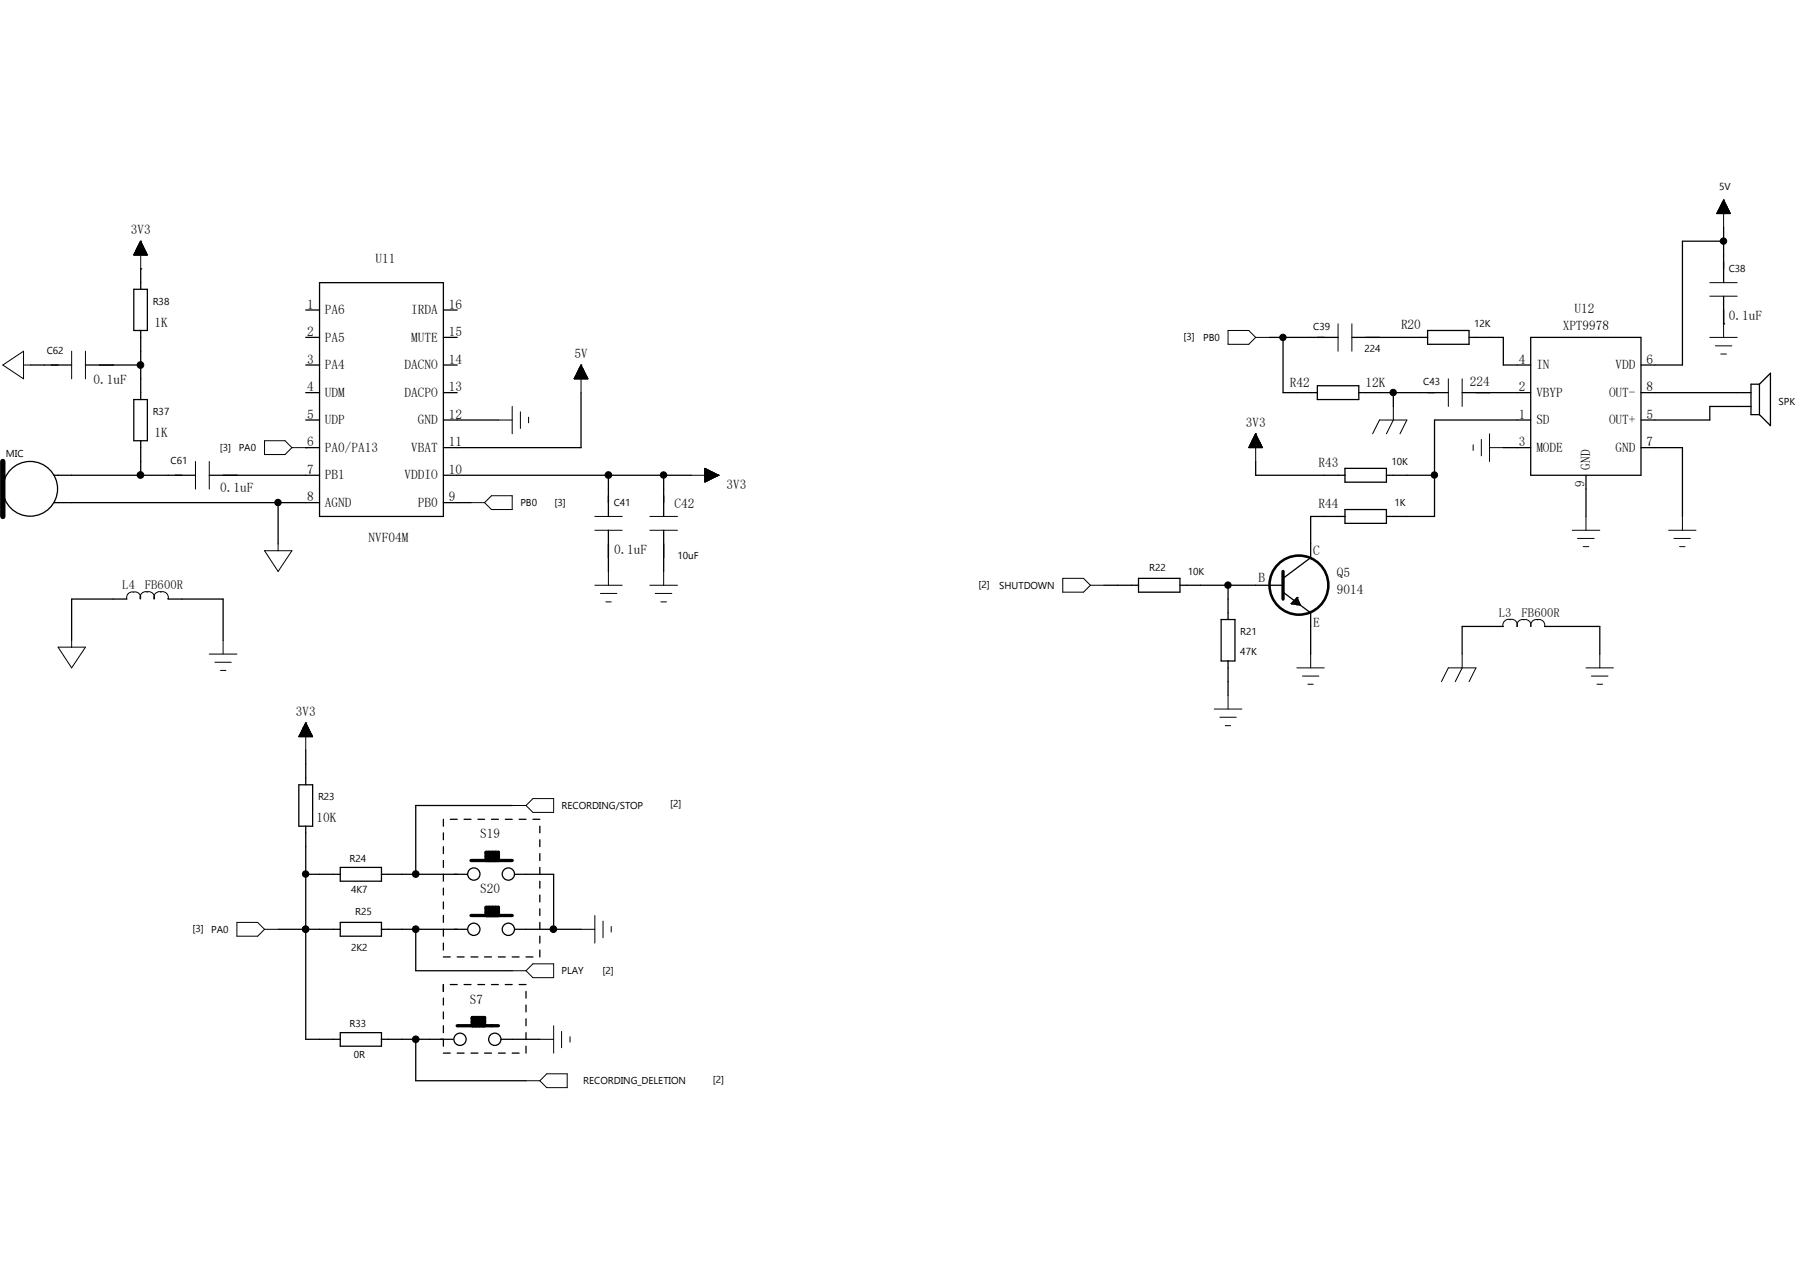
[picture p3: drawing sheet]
<svg xmlns="http://www.w3.org/2000/svg" width="297mm" height="210mm" viewBox="0 0 297 210" stroke-linecap="round" stroke-linejoin="round" font-family="sans-serif">
<g fill="none" stroke="#000" stroke-width=".21">
<path d="M285.2 39.9h-6.8v20.5h-6.9M285.2 37.6v9.2M22.1 47.9h2.3v6.8h-2.3zM23.3 44.5h.1M23.3 44.5v3.4M23.3 54.7v11.4M50.6 51.3h2.3M50.6 55.8h2.3M52.9 46.8h20.5v38.7h-20.5zM73.4 51.3h2.2M73.4 55.8h2.2M210.1 55.8h11.3"/>
<path d="M212.3 55.8v9.2h5.7M223.7 55.8h12.5M236.2 54.7h6.9v2.3h-6.9zM243.1 55.8h5.7v4.6h4.5M253.3 55.8h18.2v22.9h-18.2zM285.2 53.6h.1M285.2 49v4.6M5 60.4h6.9M8.9 78.7h23.4M14.1 60.4h9.2M22.1 66.1h2.3v6.8h-2.3zM23.3 72.9v5.8"/>
<path d="M34.6 78.7h18.3M50.6 74.1h.1M50.6 60.4h2.3M50.6 65h2.3M50.6 69.5h2.3M50.6 74.1h2.3M73.4 60.4h2.2M73.4 65h2.2M73.4 69.5h9.1M73.4 78.7h40.9M96.1 65v9.1h-22.7M100.7 78.7v6.8"/>
<path d="M109.8 78.7v6.8M207.8 76.4v2.3h14.7M218 63.8h6.8v2.3h-6.8zM222.5 77.5h6.9v2.3h-6.9zM224.8 65h14.8M229.4 78.7h8M230.5 65v2.3M241.9 65h11.4M248.8 74.1h4.5M253.3 69.5h-15.9v16h-8M262.4 78.7v6.8M271.5 65h18.2"/>
<path d="M271.5 74.1h6.9v11.4M289.7 67.3h-6.8v2.2h-11.4M291.1 63.6h-1.4v5h1.4M291.1 63.6v5M291.1 63.6l1.8-1.8v8.6l-1.8-1.8M8.9 83.2h44M21 99.1h-9.1v6.9M27.8 99.1h9.1v6.9M46 83.2v6.8M73.4 83.2h4.5M100.7 87.8v6.8M109.8 87.8v6.8"/>
<path d="M182.7 96.9h5.7M188.4 95.7h6.8v2.3h-6.8zM195.2 96.9h17.1M203.2 96.9v5.6M212.3 98l4.6 3.4v6.8M213.7 99.9h.1M213.7 99.8h1.3M213.9 99.7v.2M214 99.6h.9M214.1 99.4v.6M214.2 99.4h.6M214.4 99.2v.8"/>
<path d="M214.4 99.1h.3M214.6 99v1.1M214.6 98.9h.1M214.6 98.9l-.9 1M214.6 98.9l.5 1.2-1.4-.2M214.8 99.3v.8M215.1 99.9v.2M222.5 85.5h-5.6v6.8l-4.6 3.4M222.5 84.3h6.9v2.3h-6.9zM202.1 102.5h2.2v6.9h-2.2zM203.2 109.4v5.7M214.5 100h.6"/>
<path d="M248.8 103.7h-6.9v4.5M255.6 103.7h9.1v4.5M49.4 129.9h2.3v6.8h-2.3zM50.6 124.2v5.7M50.6 136.7v35.3h5.7M73.4 135.6v1.1M73.4 137.8v1.2M74.5 135.6h1.1M76.8 135.6h1.1M79.1 135.6h1.1M81.3 135.6h1.2M83.6 135.6h1.2"/>
<path d="M84.8 133.3h-16v11.4M85.9 135.6h1.1M88.2 135.6h1.1M89.3 136.7v1.1M89.3 139v1.1M46 153.8h10.3M50.6 153.8h.1M50.6 144.7h5.7M56.3 143.6h6.8v2.2h-6.8zM56.3 152.7h6.8v2.2h-6.8zM63.1 144.7h14.2M63.1 153.8h14.2"/>
<path d="M68.8 153.8v6.9h16M73.4 140.1v1.2M73.4 142.4v1.2M73.4 144.7v1.1M73.4 147v1.1M73.4 149.3v1.1M73.4 151.5v1.2M73.4 153.8v1.1M73.4 156.1v1.1M73.4 158.4h1.1M75.6 158.4h1.2M77.9 158.4h1.2"/>
<path d="M80.2 158.4h1.1M82.5 158.4h1.1M84.8 158.4h1.1M85.2 144.7h6.4v9.1M85.2 153.8h10.9M87 158.4h1.2M89.3 141.3v1.1M89.3 143.6v1.1M89.3 145.8v1.2M89.3 148.1v1.2M89.3 150.4v1.1M89.3 152.7v1.1"/>
<path d="M89.3 154.9v1.2M89.3 157.2v1.2M56.3 170.9h6.8v2.2h-6.8zM63.1 172h11.9M68.8 172v6.9h18.2M73.4 162.9v1.2M73.4 165.2v1.1M73.4 167.5v1.1M73.4 169.8v1.1M73.4 172v1.1M73.4 174.3h1.1M74.5 162.9h1.1"/>
<path d="M75.6 174.3h1.2M76.8 162.9h1.1M77.9 174.3h1.2M79.1 162.9h1.1M80.2 174.3h1.1M81.3 162.9h1.2M82.5 174.3h1.1M82.9 172h6.4M83.6 162.9h1.2M84.8 174.3h1.1M85.9 162.9h1.1M87 164.1v1.1"/>
<path d="M87 166.3v1.2M87 168.6v1.2M87 170.9v1.1M87 173.1v1.2"/>
<circle cx="5" cy="80.9" r="4.5"/>
<circle cx="78.4" cy="144.7" r="1.02"/>
<circle cx="78.4" cy="153.8" r="1.02"/>
<circle cx="84.1" cy="153.8" r="1.02"/>
<circle cx="84.1" cy="144.7" r="1.02"/>
<circle cx="76.1" cy="172" r="1.02"/>
<circle cx="81.9" cy="172" r="1.02"/>
</g>
<path d="M.5 76.4v9.1" fill="none" stroke="#000" stroke-width=".89"/>
<g fill="none" stroke="#000" stroke-width=".17">
<path d="M23.3 39.9h.1M23.3 39.9v4.6M23.3 39.9l1.1 2.3h-2.3zM284.1 35.3h2.2M284.1 35.2h2.2M284.2 35.3v-.2h2v.2M284.2 35h1.9M284.3 35.3v-.4h1.8v.4M284.4 34.8h1.6M284.4 35.3v-.6h1.6v.6M284.4 34.6h1.6M284.5 35.3v-.8h1.4v.8"/>
<path d="M284.5 34.5h1.4M284.6 35.3v-.9h1.2v.9M284.6 34.2h1.2M284.7 34.1h1M284.8 33.9h.8M284.9 33.7h.6M285 33.5h.4M285 33.4h.3M285.2 33.2h.1M285.2 33.1h.1M285.2 33.1v4.5M285.2 33.1l1.1 2.2"/>
<path d="M285.2 33.1l-1.1 2.2h2.2M285.3 33.3h-.2v2M285.3 33.2v2.1M285.4 33.4h-.4v1.9M285.4 33.4v1.9M285.5 33.6h-.6v1.7M285.5 33.6v1.7M285.5 33.8h-.7v1.5M285.5 33.7v1.6M285.7 34h-1v1.3M285.7 34v1.3M285.7 34.2h-1.1v1.1"/>
<path d="M285.7 34.1v1.2M11.9 58.1v4.6M14.1 58.1v4.6M22.2 42.1h2.1v.1M22.2 42h2.1M22.2 42.1v.1M22.3 41.9h2v.3M22.3 41.9v.3M22.3 41.8h1.9M22.4 41.7h1.8v.5M22.4 41.7v.5M22.4 41.7h1.7"/>
<path d="M22.4 41.6h1.7v.6M22.4 41.5v.7M22.5 41.5h1.5M22.5 41.4h1.5v.8M22.5 41.3v.9M22.6 41.3h1.3M22.6 41.2h1.3v1M22.6 41.1v1.1M22.6 41.1h1.2M22.7 41h1.1v1.2M22.7 40.9v1.3M22.8 40.9h.9"/>
<path d="M22.8 40.8h.9v1.4M22.9 40.6h.7v1.6M22.9 40.6v1.6M22.9 40.6h.7M23 40.5h.5v1.7M23 40.3v1.9M23 40.3h.5M23.1 40.3h.4v1.9M23.1 40.2v2M23.1 40.2h.3M23.2 40.1h.1v2.1M23.2 40v2.2"/>
<path d="M23.2 40h.1M23.7 40.7h-.9v1.5M203.2 54.7h3.4l1.2 1.1-1.2 1.2h-3.4zM207.8 55.8h2.3M221.4 53.6v4.5M223.7 53.6v4.5M282.9 46.8h4.5M282.9 49h4.5M282.9 55.8h4.5M283.8 57.2h2.8M284.7 58.6h1M285.2 53.6v2.2"/>
<path d="M.5 60.4l3.4-2.3v4.6zM3.9 60.4h1.1M32.3 76.4v4.5M34.6 76.4v4.5M43.8 72.9h3.4l1.1 1.2-1.1 1.1h-3.4zM48.3 74.1h2.3M82.5 69.5h2.3M84.8 67.3v4.5M86.1 68.2v2.7M87.5 69v1M95 62.6h2.2v.1M95 62.6v.1"/>
<path d="M95.1 62.5h2.1M95.2 62.7v-.3h1.9v.3M95.2 62.3h1.9M95.2 62.2h1.9v.5M95.2 62.2v.5M95.3 62.1h1.7M95.3 62.1h1.6v.6M95.3 62v.7M95.4 62h1.5M95.4 61.9h1.5v.8M95.4 61.8v.9M95.5 61.8h1.3"/>
<path d="M95.5 61.7h1.3v1M95.5 61.6v1.1M95.5 61.6h1.2M95.6 61.5h1.1v1.2M95.6 61.4v1.3M95.6 61.4h1M95.7 61.3h.9v1.4M95.7 61.3v1.4M95.7 61.3h.9M95.8 61.1h.7v1.6M95.8 61h.6v1.7M95.8 60.9v1.8"/>
<path d="M95.9 60.9h.5M96 60.8h.3v1.9M96 60.7v2M96 60.7h.3M96.1 60.6h.1v2.1M96.1 60.5v2.2M96.1 60.5h.1M96.1 60.4h.1M96.1 60.4v4.6M96.1 60.4l1.2 2.3h-2.3zM96.5 61h-.7v1.7M114.3 78.7h4.6"/>
<path d="M116.6 77.5l2.3 1.2-2.3 1.1zM116.6 77.6h.2v2.1h-.2M116.6 79.6h.4M116.6 79.5h.5M116.6 79.5h.7M116.6 79.4h.9M116.6 79.3h1.1M116.6 79.1h1.5M116.6 79h1.7M116.6 78.9h1.8M116.6 78.8h2.1M116.6 78.7h2.2"/>
<path d="M116.6 78.5h2.1v.2M116.6 78.4h1.9v.4M116.6 78.4h1.8v.5M116.6 78.3h1.6v.7M116.6 78.2h1.4v.9M116.6 78.1h1.2v1.1M116.6 78h1v1.3M116.6 77.9h.8v1.5M116.6 77.8h.7v1.7M116.6 77.7h.5v1.8M116.6 77.6h.3v2M116.8 77.6v2.1"/>
<path d="M117 77.7v1.9M117.2 77.8v1.7M117.4 77.9v1.5M117.6 77.9v1.4M117.7 78.1v1.1M117.9 78.1v1.1h-1.3M118.1 78.2v.8M118.3 78.3v.7M118.4 78.4v.5M118.7 78.5v.3M118.8 78.6v.1M118.9 78.7h.1"/>
<path d="M206.7 74h2.1v.1M206.7 74v.1M206.7 73.9h2.1M206.8 73.8h1.9v.3M206.8 73.7v.4M206.8 73.7h1.9M206.8 73.6h1.9v.5M206.8 73.6v.5M206.9 73.5h1.7M206.9 73.4h1.7v.7M206.9 73.4v.7M207 73.4h1.5"/>
<path d="M207 74.1v-.9h1.5v.9M207.1 73.2h1.3M207.1 73.1h1.3v1M207.1 73v1.1M207.2 73h1.1M207.2 72.9h1.1v1.2M207.2 72.8v1.3M207.3 72.8h1M207.3 72.7h.9v1.4M207.3 72.6v1.5M207.3 72.6h.9M207.4 72.6h.7v1.5"/>
<path d="M207.4 72.4v1.7M207.4 72.4h.7M207.5 72.3h.5v1.8M207.5 72.3v1.8M207.5 72.3h.5M207.6 72.2h.3v1.9M207.6 72.1v2M207.6 72.1h.3M207.6 72h.2v2.1M207.6 71.9v2.2M207.7 71.9h.1M207.8 71.8h.1"/>
<path d="M207.8 71.8l1.1 2.3h-2.3zM207.8 71.8v4.6M227.1 71.8l1.2-2.3h4.5l-1.2 2.3M230.5 67.3v2.2l-1.1 2.3M239.6 62.7v4.6M241.9 62.7v4.6M243.8 73.6v.9M245.1 72.7v2.7M246.5 74.1h2.3M246.5 71.8v4.6M22.1 98a.93 .93 0 0 0-1.1 1.1M22.1 98a.93 .93 0 0 1 1.2 1.1h-.1"/>
<path d="M24.3 98l.1-.1a.97 .97 0 0 0-1.2 1.2M24.4 97.9a.97 .97 0 0 1 1.1 1.2 .89 .89 0 0 1 .2-.9 .89 .89 0 0 1 1-.3l-.1 .1M26.6 97.9a.97 .97 0 0 1 1.2 1.2M43.8 91.1h4.5l-2.3 3.5zM46 90v1.1M77.9 83.2h2.3M81.3 82h3.5v2.3h-3.5l-1.1-1.1zM98.4 85.5h4.6M98.4 87.8h4.6M98.4 96.9h4.6M99.4 98.2h2.7M100.2 99.6h.9"/>
<path d="M100.7 94.6v2.3M107.5 85.5h4.6M107.5 87.8h4.6M107.5 96.9h4.6M108.4 98.2h2.8M109.3 99.6h1M109.8 94.6v2.3M175.9 95.7h3.4l1.1 1.2-1.1 1.1h-3.4zM180.4 96.9h2.3M260.1 87.8h4.6M261 89.1h2.8M262 90.5h.9"/>
<path d="M262.4 85.5v2.3M276.1 87.8h4.5M277 89.1h2.7M277.9 90.5h.9M278.4 85.5v2.3M9.6 107.1h4.5l-2.2 3.4zM11.9 106v1.1M34.6 108.2h4.6M35.6 109.6h2.7M36.5 111h.9M36.9 106v2.2M50.4 120h.4v1.9"/>
<path d="M50.4 119.9v2M50.5 119.9h.2M50.5 119.8h.2v2.1M50.5 119.7v2.2M50.5 119.7h.1M50.6 119.6h.1M50.6 119.6v4.6M50.6 119.6l1.1 2.3h-2.3zM200.9 117.3h4.6M201.8 118.7h2.8M203.2 115.1v2.2M214.6 110.5h4.5"/>
<path d="M215.5 111.9h2.7M216.4 113.2h.9M216.9 108.2v2.3M238.5 112.8l1.1-2.3h4.6l-1.1 2.3M241.9 108.2v2.3l-1.1 2.3M249.9 102.6v-.1a.97 .97 0 0 0-1.2 1.2M249.9 102.5a.97 .97 0 0 1 1.1 1.2M252.1 102.6h.1a.93 .93 0 0 0-1.2 1.1M252.2 102.6a.93 .93 0 0 1 1.1 1.1M254.4 102.6a.93 .93 0 0 0-1.1 1.1M254.5 102.6a.93 .93 0 0 1 1.1 1.1M262.4 110.5h4.6"/>
<path d="M263.3 111.9h2.8M264.2 113.2h1M264.7 108.2v2.3M49.5 121.8h2.2v.1M49.5 121.8v.1M49.5 121.7h2.1M49.6 121.6h2v.3M49.6 121.6v.3M49.6 121.5h1.9M49.7 121.5h1.8v.4M49.7 121.4v.5M49.7 121.4h1.8"/>
<path d="M49.7 121.3h1.7v.6M49.7 121.2v.7M49.8 121.2h1.6M49.9 121.9v-.8h1.4v.8M49.9 121h1.4M50 120.9h1.2v1M50 120.9v1M50 120.8h1.2M50 120.7h1.1v1.2M50 120.6v1.3M50.1 120.6h1M50.1 120.6h1v1.3"/>
<path d="M50.1 120.4v1.5M50.2 120.4h.8M50.2 120.4h.8v1.5M50.2 120.3v1.6M50.2 120.3h.7M50.3 120.2h.5v1.7M50.3 120.1v1.8M50.4 120.1h.4M84.8 133.3h2.2M88.2 132.2h3.4v2.3h-3.4l-1.2-1.2zM202.7 120.1h.9M39.2 152.7h3.4l1.2 1.1-1.2 1.1h-3.4z"/>
<path d="M43.8 153.8h2.2M96.1 153.8h2.3M98.4 151.5v4.6M99.8 152.4v2.8M101.1 153.3v1M84.8 160.7h2.2M87 160.7l1.2-1.2h3.4v2.3h-3.4zM87 178.9h2.3M89.3 172h2.3M90.5 177.7h3.4v2.3h-3.4l-1.2-1.1zM91.6 169.8v4.5M92.9 170.7v2.7"/>
<path d="M94.3 171.6v.9"/>
</g>
<g fill="none" stroke="#000" stroke-width=".55">
<path d="M212.3 94.6v4.5M77.9 142.4h6.9M77.9 151.5h6.9M80.4 142.4v-1.3h2.1v1.3M80.4 151.5v-1.3h2.1v1.3M80.4 142.2h2.1M80.4 141.7h2.1M80.4 141.1h2.1M80.4 151h2.1M80.4 150.4h2.1M80.9 141.1v1.3M80.9 150.2v1.3"/>
<path d="M81.5 141.1v1.3M81.5 150.2v1.3M82 141.1v1.3M82 150.2v1.3M75.6 169.8h6.9M78.1 169.8v-1.4h2.1v1.4M78.1 169.6h2.1M78.1 169h2.1M78.1 168.5h2.1M78.2 168.4v1.4M78.7 168.4v1.4M79.3 168.4v1.4"/>
<path d="M79.8 168.4v1.4"/>
</g>
<circle cx="214.9" cy="96.8" r="4.9" fill="none" stroke="#000" stroke-width=".42"/>
<g fill="#000" stroke="#000" stroke-width=".17">
<circle cx="285.2" cy="39.9" r=".53"/>
<circle cx="212.3" cy="55.8" r=".53"/>
<circle cx="23.2" cy="60.4" r=".55"/>
<circle cx="23.2" cy="78.6" r=".55"/>
<circle cx="100.7" cy="78.6" r=".55"/>
<circle cx="109.8" cy="78.6" r=".53"/>
<circle cx="230.5" cy="65" r=".53"/>
<circle cx="237.3" cy="78.6" r=".53"/>
<circle cx="46" cy="83.2" r=".53"/>
<circle cx="203.2" cy="96.8" r=".53"/>
<circle cx="50.6" cy="144.7" r=".53"/>
<circle cx="50.6" cy="153.8" r=".53"/>
<circle cx="68.8" cy="144.7" r=".55"/>
<circle cx="68.8" cy="153.8" r=".55"/>
<circle cx="91.6" cy="153.8" r=".55"/>
<circle cx="68.8" cy="172" r=".55"/>
</g>
<g font-size="2.2">
<text x="21.6" y="38.8">3V3</text>
<text x="62.1" y="43.6">U11</text>
<text x="50.8" y="51.1">1</text>
<text x="53.8" y="52">PA6</text>
<text x="68" y="52">IRDA</text>
<text x="74.3" y="51.1">16</text>
<text x="260.5" y="51.8">U12</text>
<text x="286.1" y="52.9">0.1uF</text>
<text x="25.6" y="54.1">1K</text>
<text x="50.8" y="55.6">2</text>
<text x="53.8" y="56.6">PA5</text>
<text x="68" y="56.6">MUTE</text>
<text x="74.3" y="55.6">15</text>
<text x="95" y="59.3">5V</text>
<text x="231.8" y="54.5">R20</text>
<text x="258.6" y="54.6">XPT9978</text>
<text x="15.5" y="63.6">0.1uF</text>
<text x="50.8" y="60.2">3</text>
<text x="50.8" y="64.7">4</text>
<text x="53.8" y="61.1">PA4</text>
<text x="53.8" y="65.7">UDM</text>
<text x="66.9" y="65.7">DACPO</text>
<text x="66.9" y="61.1">DACNO</text>
<text x="74.3" y="64.7">13</text>
<text x="74.3" y="60.2">14</text>
<text x="213.4" y="64.1">R42</text>
<text x="225.9" y="64.1">12K</text>
<text x="243.2" y="63.8">224</text>
<text x="251.3" y="60.2">4</text>
<text x="251.3" y="64.7">2</text>
<text x="254.2" y="61.1">IN</text>
<text x="254.2" y="65.7">VBYP</text>
<text x="266.2" y="65.7">OUT-</text>
<text x="267.3" y="61.1">VDD</text>
<text x="272.4" y="64.7">8</text>
<text x="272.4" y="60.2">6</text>
<text x="50.8" y="69.3">5</text>
<text x="53.8" y="70.2">UDP</text>
<text x="69.1" y="70.2">GND</text>
<text x="74.3" y="69.3">12</text>
<text x="206.1" y="70.7">3V3</text>
<text x="251.3" y="69.3">1</text>
<text x="254.2" y="70.2">SD</text>
<text x="266.2" y="70.2">OUT+</text>
<text x="272.4" y="69.3">5</text>
<text x="25.6" y="72.3">1K</text>
<text x="50.8" y="73.9">6</text>
<text x="53.8" y="74.8">PA0/PA13</text>
<text x="68" y="74.8">VBAT</text>
<text x="74.3" y="73.9">11</text>
<text x="218.2" y="77.3">R43</text>
<text x="251.3" y="73.9">3</text>
<text x="254.2" y="74.8">MODE</text>
<text x="263.1" y="77.7" transform="rotate(-90 263.1 77.7)">GND</text>
<text x="267.3" y="74.8">GND</text>
<text x="272.4" y="73.9">7</text>
<text x="36.4" y="81.4">0.1uF</text>
<text x="50.8" y="78.4">7</text>
<text x="50.8" y="83">8</text>
<text x="53.8" y="79.3">PB1</text>
<text x="53.8" y="83.9">AGND</text>
<text x="66.9" y="79.3">VDDIO</text>
<text x="69.1" y="83.9">PB0</text>
<text x="74.3" y="83">9</text>
<text x="74.3" y="78.4">10</text>
<text x="120.2" y="81">3V3</text>
<text x="262.2" y="80.6" transform="rotate(-90 262.2 80.6)">9</text>
<text x="61" y="89.7">NVF04M</text>
<text x="111.6" y="84.1">C42</text>
<text x="218.2" y="84.1">R44</text>
<text x="101.6" y="91.7">0.1uF</text>
<text x="217.3" y="91.9">C</text>
<text x="221.2" y="95.5">Q5</text>
<text x="208.2" y="96.4">B</text>
<text x="221.2" y="98.3">9014</text>
<text x="217.3" y="103.8">E</text>
<text x="48.9" y="118.5">3V3</text>
<text x="52.4" y="136.1">10K</text>
<text x="79.5" y="138.8">S19</text>
<text x="79.5" y="147.9">S20</text>
<text x="77.7" y="166.1">S7</text>
</g>
<g font-size="2.1">
<text x="20.2" y="97.5">L4</text>
<text x="24" y="97.5">FB600R</text>
<text x="248" y="102.1">L3</text>
<text x="251.8" y="102.1">FB600R</text>
</g>
<g font-size="1.7">
<text x="284.4" y="31.5">5V</text>
<text x="286" y="45.1">C38</text>
<text x="25.3" y="50.4">R38</text>
<text x="7.7" y="58.5">C62</text>
<text x="195.8" y="56.3">[3]</text>
<text x="199.1" y="56.4">PB0</text>
<text x="217.3" y="54.6">C39</text>
<text x="225.8" y="58.3">224</text>
<text x="243.9" y="54.2">12K</text>
<text x="235.5" y="63.8">C43</text>
<text x="25.3" y="68.7">R37</text>
<text x="294.3" y="67">SPK</text>
<text x="1" y="75.6">MIC</text>
<text x="28.2" y="76.7">C61</text>
<text x="36.4" y="74.6">[3]</text>
<text x="39.5" y="74.7">PA0</text>
<text x="230.3" y="77">10K</text>
<text x="86.1" y="83.8">PB0</text>
<text x="91.7" y="83.7">[3]</text>
<text x="101.6" y="83.8">C41</text>
<text x="230.7" y="83.8">1K</text>
<text x="112.1" y="92.6">10uF</text>
<text x="190.2" y="94.6">R22</text>
<text x="196.6" y="95.2">10K</text>
<text x="161.9" y="97.4">[2]</text>
<text x="165.3" y="97.5">SHUTDOWN</text>
<text x="205.2" y="105.1">R21</text>
<text x="205.2" y="108.4">47K</text>
<text x="52.6" y="132.4">R23</text>
<text x="92.9" y="133.9">RECORDING/STOP</text>
<text x="110.9" y="133.6">[2]</text>
<text x="57.8" y="142.7">R24</text>
<text x="58.1" y="147.8">4K7</text>
<text x="31.8" y="154.3">[3]</text>
<text x="34.9" y="154.4">PA0</text>
<text x="58.8" y="151.5">R25</text>
<text x="58.1" y="157.4">2K2</text>
<text x="92.9" y="161.2">PLAY</text>
<text x="99.7" y="161.1">[2]</text>
<text x="57.8" y="170">R33</text>
<text x="58.5" y="175.1">0R</text>
<text x="96.5" y="179.5">RECORDING_DELETION</text>
<text x="117.9" y="179.2">[2]</text>
</g>
</svg>
